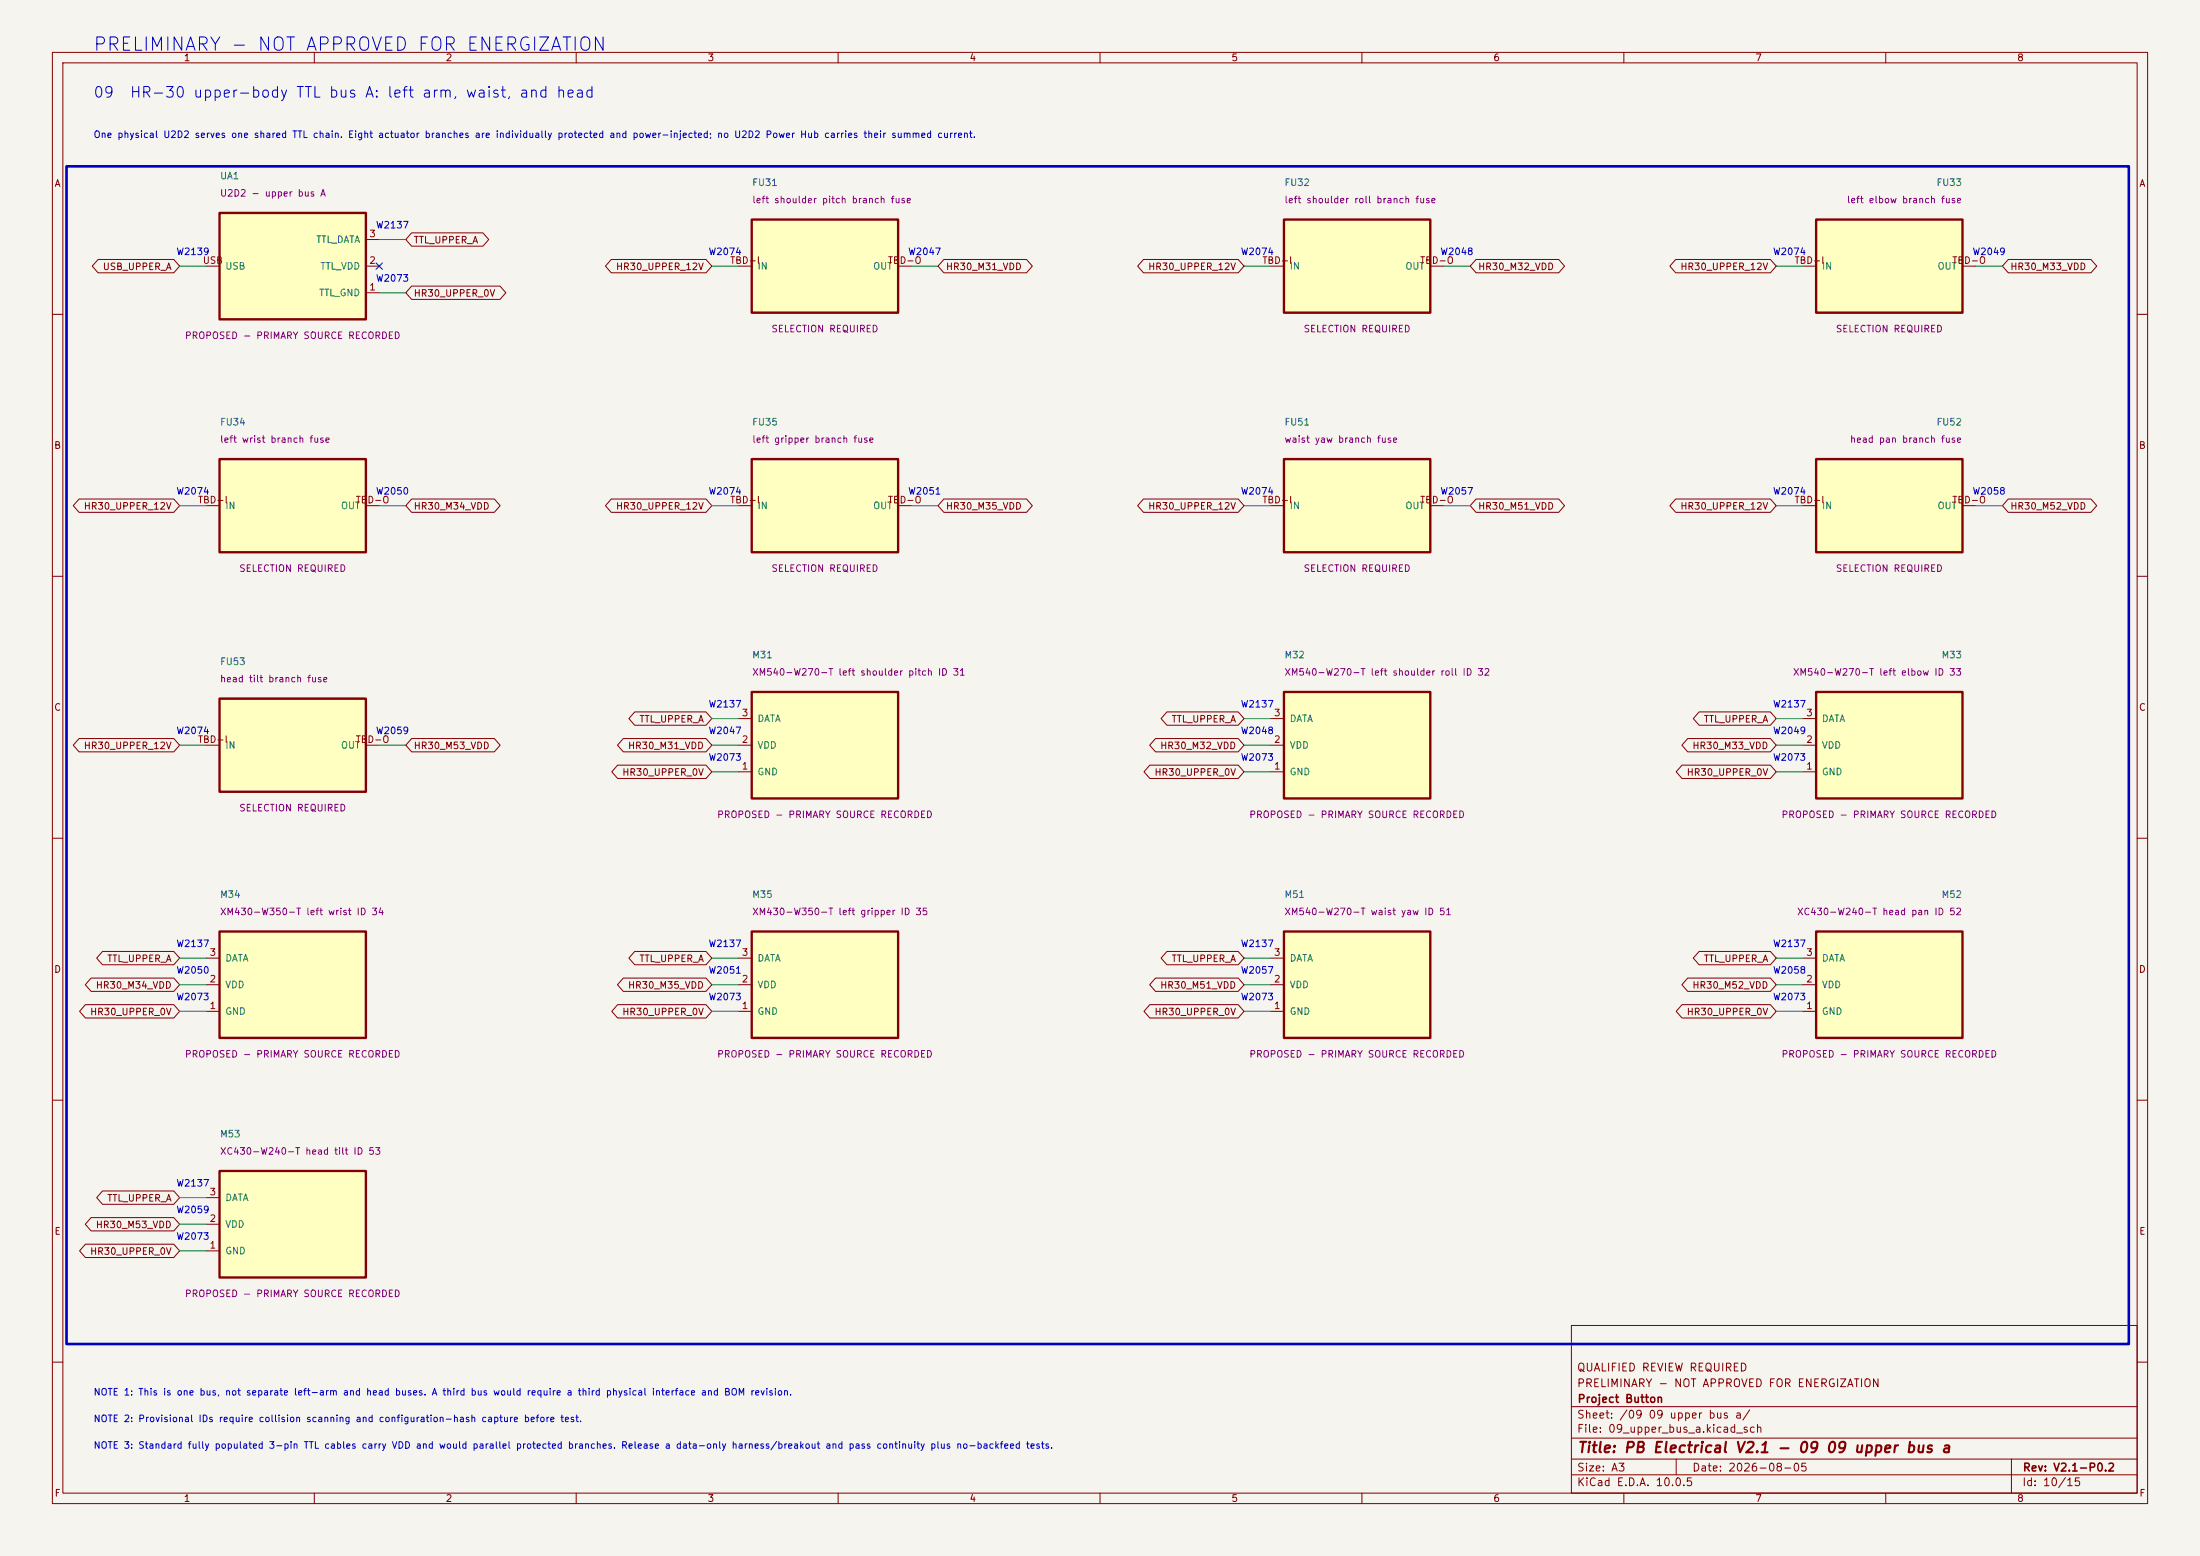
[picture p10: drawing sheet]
<svg xmlns="http://www.w3.org/2000/svg" width="420mm" height="297mm" viewBox="0 0 420 297" stroke-linecap="round" stroke-linejoin="round" font-family="sans-serif">
<path d="M0 0h420v297h-420z" fill="#f5f4ef" stroke="#f5f4ef" stroke-width=".19"/>
<g fill="none" stroke="#840000" stroke-width=".19">
<path d="M10 10h400v277h-400zM12 12h396v273h-396zM60 10v2M110 10v2M160 10v2M210 10v2M260 10v2M310 10v2M360 10v2M10 60h2M408 60h2M10 110h2"/>
<path d="M408 110h2M10 160h2M408 160h2M10 210h2M408 210h2M300 253h108v32h-108zM10 260h2M300 278.5h108M300 274.5h108M300 268.5h108M320 278.5v3M384 278.5v6.5"/>
<path d="M408 260h2M60 285v2M110 285v2M160 285v2M210 285v2M260 285v2M300 281.5h108M310 285v2M360 285v2"/>
</g>
<path d="M346.7 132.1h27.9v20.3h-27.9z" fill="#ffffc2"/>
<path d="M346.7 132.1h27.9v20.3h-27.9z" fill="none" stroke="#840000" stroke-width=".45"/>
<path d="M344.2 137.2h2.5M344.2 147.3h2.5M344.2 142.2h2.5" fill="none" stroke="#840000" stroke-width=".19"/>
<path d="M143.5 132.1h27.9v20.3h-27.9z" fill="#ffffc2"/>
<path d="M143.5 132.1h27.9v20.3h-27.9z" fill="none" stroke="#840000" stroke-width=".45"/>
<path d="M141 137.2h2.5M141 147.3h2.5M141 142.2h2.5" fill="none" stroke="#840000" stroke-width=".19"/>
<path d="M346.7 41.9h27.9v17.8h-27.9z" fill="#ffffc2"/>
<path d="M346.7 41.9h27.9v17.8h-27.9z" fill="none" stroke="#840000" stroke-width=".45"/>
<path d="M344.2 50.8h2.5M374.6 50.8h2.6" fill="none" stroke="#840000" stroke-width=".19"/>
<path d="M346.7 87.6h27.9v17.8h-27.9z" fill="#ffffc2"/>
<path d="M346.7 87.6h27.9v17.8h-27.9z" fill="none" stroke="#840000" stroke-width=".45"/>
<path d="M344.2 96.5h2.5M374.6 96.5h2.6" fill="none" stroke="#840000" stroke-width=".19"/>
<path d="M41.9 223.5h27.9v20.3h-27.9z" fill="#ffffc2"/>
<path d="M41.9 223.5h27.9v20.3h-27.9z" fill="none" stroke="#840000" stroke-width=".45"/>
<path d="M39.4 238.8h2.5M39.4 233.7h2.5M39.4 228.6h2.5" fill="none" stroke="#840000" stroke-width=".19"/>
<path d="M245.1 132.1h27.9v20.3h-27.9z" fill="#ffffc2"/>
<path d="M245.1 132.1h27.9v20.3h-27.9z" fill="none" stroke="#840000" stroke-width=".45"/>
<path d="M242.6 137.2h2.5M242.6 147.3h2.5M242.6 142.2h2.5" fill="none" stroke="#840000" stroke-width=".19"/>
<path d="M245.1 41.9h27.9v17.8h-27.9z" fill="#ffffc2"/>
<path d="M245.1 41.9h27.9v17.8h-27.9z" fill="none" stroke="#840000" stroke-width=".45"/>
<path d="M242.6 50.8h2.5M273 50.8h2.6" fill="none" stroke="#840000" stroke-width=".19"/>
<path d="M41.9 87.6h27.9v17.8h-27.9z" fill="#ffffc2"/>
<path d="M41.9 87.6h27.9v17.8h-27.9z" fill="none" stroke="#840000" stroke-width=".45"/>
<path d="M39.4 96.5h2.5M69.8 96.5h2.6" fill="none" stroke="#840000" stroke-width=".19"/>
<path d="M41.9 133.4h27.9v17.7h-27.9z" fill="#ffffc2"/>
<path d="M41.9 133.4h27.9v17.7h-27.9z" fill="none" stroke="#840000" stroke-width=".45"/>
<path d="M39.4 142.2h2.5M69.8 142.2h2.6" fill="none" stroke="#840000" stroke-width=".19"/>
<path d="M245.1 87.6h27.9v17.8h-27.9z" fill="#ffffc2"/>
<path d="M245.1 87.6h27.9v17.8h-27.9z" fill="none" stroke="#840000" stroke-width=".45"/>
<path d="M242.6 96.5h2.5M273 96.5h2.6" fill="none" stroke="#840000" stroke-width=".19"/>
<path d="M346.7 177.8h27.9v20.3h-27.9z" fill="#ffffc2"/>
<path d="M346.7 177.8h27.9v20.3h-27.9z" fill="none" stroke="#840000" stroke-width=".45"/>
<path d="M344.2 193h2.5M344.2 188h2.5M344.2 182.9h2.5" fill="none" stroke="#840000" stroke-width=".19"/>
<path d="M143.5 87.6h27.9v17.8h-27.9z" fill="#ffffc2"/>
<path d="M143.5 87.6h27.9v17.8h-27.9z" fill="none" stroke="#840000" stroke-width=".45"/>
<path d="M141 96.5h2.5M171.4 96.5h2.6" fill="none" stroke="#840000" stroke-width=".19"/>
<path d="M143.5 177.8h27.9v20.3h-27.9z" fill="#ffffc2"/>
<path d="M143.5 177.8h27.9v20.3h-27.9z" fill="none" stroke="#840000" stroke-width=".45"/>
<path d="M141 193h2.5M141 188h2.5M141 182.9h2.5" fill="none" stroke="#840000" stroke-width=".19"/>
<path d="M41.9 177.8h27.9v20.3h-27.9z" fill="#ffffc2"/>
<path d="M41.9 177.8h27.9v20.3h-27.9z" fill="none" stroke="#840000" stroke-width=".45"/>
<path d="M39.4 193h2.5M39.4 188h2.5M39.4 182.9h2.5" fill="none" stroke="#840000" stroke-width=".19"/>
<path d="M143.5 41.9h27.9v17.8h-27.9z" fill="#ffffc2"/>
<path d="M143.5 41.9h27.9v17.8h-27.9z" fill="none" stroke="#840000" stroke-width=".45"/>
<path d="M141 50.8h2.5M171.4 50.8h2.6" fill="none" stroke="#840000" stroke-width=".19"/>
<path d="M41.9 40.6h27.9v20.4h-27.9z" fill="#ffffc2"/>
<path d="M41.9 40.6h27.9v20.4h-27.9z" fill="none" stroke="#840000" stroke-width=".45"/>
<path d="M39.4 50.8h2.5M69.8 55.9h2.6M69.8 50.8h2.6M69.8 45.7h2.6" fill="none" stroke="#840000" stroke-width=".19"/>
<path d="M245.1 177.8h27.9v20.3h-27.9z" fill="#ffffc2"/>
<path d="M245.1 177.8h27.9v20.3h-27.9z" fill="none" stroke="#840000" stroke-width=".45"/>
<g fill="none" stroke="#840000" stroke-width=".19">
<path d="M18.7 49.5h14.5l1.1 1.3-1.1 1.3h-14.5l-1.1-1.3zM78.6 54.6h16.9l1.1 1.3-1.1 1.3h-16.9l-1.1-1.3zM78.6 44.4h13.6l1.1 1.3-1.1 1.3h-13.6l-1.1-1.3zM116.7 49.5h18.1l1.1 1.3-1.1 1.3h-18.1l-1.1-1.3zM180.2 49.5h15.8l1.1 1.3-1.1 1.3h-15.8l-1.1-1.3zM218.3 49.5h18.1l1.1 1.3-1.1 1.3h-18.1l-1.1-1.3zM281.8 49.5h15.8l1.1 1.3-1.1 1.3h-15.8l-1.1-1.3zM319.9 49.5h18.1l1.1 1.3-1.1 1.3h-18.1l-1.1-1.3zM383.4 49.5h15.8l1.1 1.3-1.1 1.3h-15.8l-1.1-1.3zM15.1 95.2h18.1l1.1 1.3-1.1 1.3h-18.1l-1.1-1.3zM78.6 95.2h15.8l1.1 1.3-1.1 1.3h-15.8l-1.1-1.3zM116.7 95.2h18.1l1.1 1.3-1.1 1.3h-18.1l-1.1-1.3z"/>
<path d="M180.2 95.2h15.8l1.1 1.3-1.1 1.3h-15.8l-1.1-1.3zM218.3 95.2h18.1l1.1 1.3-1.1 1.3h-18.1l-1.1-1.3zM281.8 95.2h15.8l1.1 1.3-1.1 1.3h-15.8l-1.1-1.3zM319.9 95.2h18.1l1.1 1.3-1.1 1.3h-18.1l-1.1-1.3zM383.4 95.2h15.8l1.1 1.3-1.1 1.3h-15.8l-1.1-1.3zM121.2 135.9h13.6l1.1 1.3-1.1 1.2h-13.6l-1.1-1.2zM222.8 135.9h13.6l1.1 1.3-1.1 1.2h-13.6l-1.1-1.2zM324.4 135.9h13.6l1.1 1.3-1.1 1.2h-13.6l-1.1-1.2zM15.1 141h18.1l1.1 1.2-1.1 1.3h-18.1l-1.1-1.3zM78.6 141h15.8l1.1 1.2-1.1 1.3h-15.8l-1.1-1.3zM117.9 146h16.9l1.1 1.3-1.1 1.3h-16.9l-1.1-1.3zM119 141h15.8l1.1 1.2-1.1 1.3h-15.8l-1.1-1.3z"/>
<path d="M219.5 146h16.9l1.1 1.3-1.1 1.3h-16.9l-1.1-1.3zM220.6 141h15.8l1.1 1.2-1.1 1.3h-15.8l-1.1-1.3zM321.1 146h16.9l1.1 1.3-1.1 1.3h-16.9l-1.1-1.3zM322.2 141h15.8l1.1 1.2-1.1 1.3h-15.8l-1.1-1.3zM16.3 191.8h16.9l1.1 1.2-1.1 1.3h-16.9l-1.1-1.3zM17.4 186.7h15.8l1.1 1.3-1.1 1.2h-15.8l-1.1-1.2zM19.6 181.6h13.6l1.1 1.3-1.1 1.3h-13.6l-1.1-1.3zM117.9 191.8h16.9l1.1 1.2-1.1 1.3h-16.9l-1.1-1.3zM119 186.7h15.8l1.1 1.3-1.1 1.2h-15.8l-1.1-1.2zM121.2 181.6h13.6l1.1 1.3-1.1 1.3h-13.6l-1.1-1.3zM219.5 191.8h16.9l1.1 1.2-1.1 1.3h-16.9l-1.1-1.3zM220.6 186.7h15.8l1.1 1.3-1.1 1.2h-15.8l-1.1-1.2z"/>
<path d="M222.8 181.6h13.6l1.1 1.3-1.1 1.3h-13.6l-1.1-1.3zM242.6 193h2.5M242.6 188h2.5M242.6 182.9h2.5M321.1 191.8h16.9l1.1 1.2-1.1 1.3h-16.9l-1.1-1.3zM322.2 186.7h15.8l1.1 1.3-1.1 1.2h-15.8l-1.1-1.2zM324.4 181.6h13.6l1.1 1.3-1.1 1.3h-13.6l-1.1-1.3zM16.3 237.5h16.9l1.1 1.3-1.1 1.2h-16.9l-1.1-1.2zM17.4 232.4h15.8l1.1 1.3-1.1 1.3h-15.8l-1.1-1.3zM19.6 227.3h13.6l1.1 1.3-1.1 1.3h-13.6l-1.1-1.3z"/>
</g>
<g fill="none" stroke="#009600" stroke-width=".19">
<path d="M34.3 50.8h5.1M72.4 45.7h5.1M72.4 55.9h5.1M135.9 50.8h5.1M174 50.8h5.1M237.5 50.8h5.1M275.6 50.8h5.1M339.1 50.8h5.1M377.2 50.8h5.1M34.3 96.5h5.1M72.4 96.5h5.1M135.9 96.5h5.1"/>
<path d="M174 96.5h5.1M237.5 96.5h5.1M275.6 96.5h5.1M339.1 96.5h5.1M377.2 96.5h5.1M135.9 137.2h5.1M237.5 137.2h5.1M339.1 137.2h5.1M34.3 142.2h5.1M72.4 142.2h5.1M135.9 142.2h5.1M135.9 147.3h5.1"/>
<path d="M237.5 142.2h5.1M237.5 147.3h5.1M339.1 142.2h5.1M339.1 147.3h5.1M34.3 182.9h5.1M34.3 193h5.1M34.3 188h5.1M135.9 182.9h5.1M135.9 193h5.1M135.9 188h5.1M237.5 182.9h5.1M237.5 193h5.1"/>
<path d="M237.5 188h5.1M339.1 182.9h5.1M339.1 193h5.1M339.1 188h5.1M34.3 228.6h5.1M34.3 238.8h5.1M34.3 233.7h5.1"/>
</g>
<path d="M71.8 50.2l1.2 1.2M73 50.2l-1.2 1.2" fill="none" stroke="#000084" stroke-width=".19"/>
<path d="M12.7 31.8h393.7v224.7h-393.7z" fill="none" stroke="#0000c2" stroke-width=".5"/>
<text font-size="2.5" fill="#0000c2" x="17.6" y="10.4">PRELIMINARY - NOT APPROVED FOR ENERGIZATION</text>
<g font-size="2" fill="#0000c2">
<text x="17.7" y="19.2">09</text>
<text x="24.6" y="19.2">HR-30 upper-body TTL bus A: left arm, waist, and head</text>
</g>
<text font-size="2" fill="#840000" x="301" y="277.8">Title: PB Electrical V2.1 - 09 09 upper bus a</text>
<g font-size="1.5" fill="#840000">
<text x="300.9" y="262.1">QUALIFIED REVIEW REQUIRED</text>
<text x="300.9" y="265.1">PRELIMINARY - NOT APPROVED FOR ENERGIZATION</text>
<text x="301" y="268.1">Project Button</text>
<text x="300.9" y="273.8">File: 09_upper_bus_a.kicad_sch</text>
<text x="300.9" y="271.1">Sheet: /09 09 upper bus a/</text>
<text x="300.9" y="281.2">Size: A3</text>
<text x="322.9" y="281.2">Date: 2026-08-05</text>
<text x="386" y="281.2">Rev: V2.1-P0.2</text>
<text x="300.9" y="284">KiCad E.D.A. 10.0.5</text>
<text x="385.9" y="284">Id: 10/15</text>
</g>
<g font-size="1.3" fill="#840000">
<text x="35" y="12">1</text>
<text x="85" y="12">2</text>
<text x="135" y="12">3</text>
<text x="185" y="12">4</text>
<text x="235" y="12">5</text>
<text x="285" y="12">6</text>
<text x="335" y="12">7</text>
<text x="385" y="12">8</text>
<text x="10.3" y="36">A</text>
<text x="408.3" y="36">A</text>
<text x="78.9" y="46.8">TTL_UPPER_A</text>
<text x="19.5" y="51.9">USB_UPPER_A</text>
<text x="117.5" y="51.9">HR30_UPPER_12V</text>
<text x="180.5" y="51.9">HR30_M31_VDD</text>
<text x="219.1" y="51.9">HR30_UPPER_12V</text>
<text x="282.1" y="51.9">HR30_M32_VDD</text>
<text x="320.7" y="51.9">HR30_UPPER_12V</text>
<text x="383.7" y="51.9">HR30_M33_VDD</text>
<text x="78.9" y="56.9">HR30_UPPER_0V</text>
<text x="10.2" y="86">B</text>
<text x="408.2" y="86">B</text>
<text x="15.9" y="97.6">HR30_UPPER_12V</text>
<text x="78.9" y="97.6">HR30_M34_VDD</text>
<text x="117.5" y="97.6">HR30_UPPER_12V</text>
<text x="180.5" y="97.6">HR30_M35_VDD</text>
<text x="219.1" y="97.6">HR30_UPPER_12V</text>
<text x="282.1" y="97.6">HR30_M51_VDD</text>
<text x="320.7" y="97.6">HR30_UPPER_12V</text>
<text x="383.7" y="97.6">HR30_M52_VDD</text>
<text x="10.2" y="136">C</text>
<text x="408.2" y="136">C</text>
<text x="15.9" y="143.3">HR30_UPPER_12V</text>
<text x="78.9" y="143.3">HR30_M53_VDD</text>
<text x="119.8" y="143.3">HR30_M31_VDD</text>
<text x="122" y="138.2">TTL_UPPER_A</text>
<text x="221.4" y="143.3">HR30_M32_VDD</text>
<text x="223.6" y="138.2">TTL_UPPER_A</text>
<text x="323" y="143.3">HR30_M33_VDD</text>
<text x="325.2" y="138.2">TTL_UPPER_A</text>
<text x="118.7" y="148.4">HR30_UPPER_0V</text>
<text x="220.3" y="148.4">HR30_UPPER_0V</text>
<text x="321.9" y="148.4">HR30_UPPER_0V</text>
<text x="10.2" y="186">D</text>
<text x="20.4" y="183.9">TTL_UPPER_A</text>
<text x="122" y="183.9">TTL_UPPER_A</text>
<text x="223.6" y="183.9">TTL_UPPER_A</text>
<text x="325.2" y="183.9">TTL_UPPER_A</text>
<text x="408.2" y="186">D</text>
<text x="18.2" y="189">HR30_M34_VDD</text>
<text x="119.8" y="189">HR30_M35_VDD</text>
<text x="221.4" y="189">HR30_M51_VDD</text>
<text x="323" y="189">HR30_M52_VDD</text>
<text x="17.1" y="194.1">HR30_UPPER_0V</text>
<text x="118.7" y="194.1">HR30_UPPER_0V</text>
<text x="220.3" y="194.1">HR30_UPPER_0V</text>
<text x="321.9" y="194.1">HR30_UPPER_0V</text>
<text x="20.4" y="229.7">TTL_UPPER_A</text>
<text x="10.3" y="236">E</text>
<text x="17.1" y="239.8">HR30_UPPER_0V</text>
<text x="18.2" y="234.7">HR30_M53_VDD</text>
<text x="408.3" y="236">E</text>
<text x="10.3" y="286">F</text>
<text x="35" y="287">1</text>
<text x="85" y="287">2</text>
<text x="135" y="287">3</text>
<text x="185" y="287">4</text>
<text x="235" y="287">5</text>
<text x="285" y="287">6</text>
<text x="335" y="287">7</text>
<text x="385" y="287">8</text>
<text x="408.3" y="286">F</text>
</g>
<g font-size="1.3" fill="#0000c2">
<text x="17.8" y="26.6">One physical U2D2 serves one shared TTL chain. Eight actuator branches are individually protected and power-injected; no U2D2 Power Hub carries their summed current.</text>
<text x="71.7" y="43.9">W2137</text>
<text x="33.6" y="49">W2139</text>
<text x="135.2" y="49">W2074</text>
<text x="173.3" y="49">W2047</text>
<text x="236.8" y="49">W2074</text>
<text x="274.9" y="49">W2048</text>
<text x="338.4" y="49">W2074</text>
<text x="376.5" y="49">W2049</text>
<text x="71.7" y="54.1">W2073</text>
<text x="33.6" y="94.7">W2074</text>
<text x="71.7" y="94.7">W2050</text>
<text x="135.2" y="94.7">W2074</text>
<text x="173.3" y="94.7">W2051</text>
<text x="236.8" y="94.7">W2074</text>
<text x="274.9" y="94.7">W2057</text>
<text x="338.4" y="94.7">W2074</text>
<text x="376.5" y="94.7">W2058</text>
<text x="135.2" y="135.4">W2137</text>
<text x="236.8" y="135.4">W2137</text>
<text x="338.4" y="135.4">W2137</text>
<text x="33.6" y="140.4">W2074</text>
<text x="71.7" y="140.4">W2059</text>
<text x="135.2" y="140.4">W2047</text>
<text x="236.8" y="140.4">W2048</text>
<text x="338.4" y="140.4">W2049</text>
<text x="135.2" y="145.5">W2073</text>
<text x="236.8" y="145.5">W2073</text>
<text x="338.4" y="145.5">W2073</text>
<text x="33.6" y="181.1">W2137</text>
<text x="135.2" y="181.1">W2137</text>
<text x="236.8" y="181.1">W2137</text>
<text x="338.4" y="181.1">W2137</text>
<text x="33.6" y="191.2">W2073</text>
<text x="33.6" y="186.2">W2050</text>
<text x="135.2" y="186.2">W2051</text>
<text x="135.2" y="191.2">W2073</text>
<text x="236.8" y="186.2">W2057</text>
<text x="236.8" y="191.2">W2073</text>
<text x="338.4" y="191.2">W2073</text>
<text x="338.4" y="186.2">W2058</text>
<text x="33.6" y="226.8">W2137</text>
<text x="33.6" y="231.9">W2059</text>
<text x="33.6" y="237">W2073</text>
<text x="17.8" y="266.7">NOTE 1: This is one bus, not separate left-arm and head buses. A third bus would require a third physical interface and BOM revision.</text>
<text x="17.8" y="271.8">NOTE 2: Provisional IDs require collision scanning and configuration-hash capture before test.</text>
<text x="17.8" y="276.8">NOTE 3: Standard fully populated 3-pin TTL cables carry VDD and would parallel protected branches. Release a data-only harness/breakout and pass continuity plus no-backfeed tests.</text>
</g>
<g font-size="1.3" fill="#006464">
<text x="41.9" y="34.5">UA1</text>
<text x="143.5" y="35.8">FU31</text>
<text x="245.1" y="35.8">FU32</text>
<text x="369.6" y="35.8">FU33</text>
<text x="60.3" y="46.7">TTL_DATA</text>
<text x="42.9" y="51.8">USB</text>
<text x="61" y="51.8">TTL_VDD</text>
<text x="144.5" y="51.8">IN</text>
<text x="166.6" y="51.8">OUT</text>
<text x="246.1" y="51.8">IN</text>
<text x="268.2" y="51.8">OUT</text>
<text x="347.7" y="51.8">IN</text>
<text x="369.8" y="51.8">OUT</text>
<text x="60.8" y="56.8">TTL_GND</text>
<text x="41.9" y="81.5">FU34</text>
<text x="143.5" y="81.5">FU35</text>
<text x="245.1" y="81.5">FU51</text>
<text x="369.6" y="81.5">FU52</text>
<text x="42.9" y="97.5">IN</text>
<text x="65" y="97.5">OUT</text>
<text x="144.5" y="97.5">IN</text>
<text x="166.6" y="97.5">OUT</text>
<text x="246.1" y="97.5">IN</text>
<text x="268.2" y="97.5">OUT</text>
<text x="347.7" y="97.5">IN</text>
<text x="369.8" y="97.5">OUT</text>
<text x="143.5" y="126">M31</text>
<text x="245.1" y="126">M32</text>
<text x="370.5" y="126">M33</text>
<text x="41.9" y="127.2">FU53</text>
<text x="42.9" y="143.2">IN</text>
<text x="65" y="143.2">OUT</text>
<text x="144.5" y="143.2">VDD</text>
<text x="144.5" y="138.1">DATA</text>
<text x="246.1" y="143.2">VDD</text>
<text x="246.1" y="138.1">DATA</text>
<text x="347.7" y="143.2">VDD</text>
<text x="347.7" y="138.1">DATA</text>
<text x="144.5" y="148.3">GND</text>
<text x="246.1" y="148.3">GND</text>
<text x="347.7" y="148.3">GND</text>
<text x="41.9" y="171.7">M34</text>
<text x="143.5" y="171.7">M35</text>
<text x="245.1" y="171.7">M51</text>
<text x="370.5" y="171.7">M52</text>
<text x="42.9" y="183.8">DATA</text>
<text x="144.5" y="183.8">DATA</text>
<text x="246.1" y="183.8">DATA</text>
<text x="347.7" y="183.8">DATA</text>
<text x="42.9" y="188.9">VDD</text>
<text x="144.5" y="188.9">VDD</text>
<text x="246.1" y="188.9">VDD</text>
<text x="347.7" y="188.9">VDD</text>
<text x="42.9" y="194">GND</text>
<text x="144.5" y="194">GND</text>
<text x="246.1" y="194">GND</text>
<text x="347.7" y="194">GND</text>
<text x="41.9" y="217.4">M53</text>
<text x="42.9" y="229.6">DATA</text>
<text x="42.9" y="239.7">GND</text>
<text x="42.9" y="234.6">VDD</text>
</g>
<g font-size="1.3" fill="#840084">
<text x="41.9" y="37.8">U2D2 - upper bus A</text>
<text x="143.5" y="39.1">left shoulder pitch branch fuse</text>
<text x="245.1" y="39.1">left shoulder roll branch fuse</text>
<text x="352.5" y="39.1">left elbow branch fuse</text>
<text x="35.2" y="65">PROPOSED - PRIMARY SOURCE RECORDED</text>
<text x="147.2" y="63.7">SELECTION REQUIRED</text>
<text x="248.8" y="63.7">SELECTION REQUIRED</text>
<text x="350.4" y="63.7">SELECTION REQUIRED</text>
<text x="41.9" y="84.8">left wrist branch fuse</text>
<text x="143.5" y="84.8">left gripper branch fuse</text>
<text x="245.1" y="84.8">waist yaw branch fuse</text>
<text x="353.1" y="84.8">head pan branch fuse</text>
<text x="45.6" y="109.5">SELECTION REQUIRED</text>
<text x="147.2" y="109.5">SELECTION REQUIRED</text>
<text x="248.8" y="109.5">SELECTION REQUIRED</text>
<text x="350.4" y="109.5">SELECTION REQUIRED</text>
<text x="41.9" y="130.5">head tilt branch fuse</text>
<text x="143.5" y="129.3">XM540-W270-T left shoulder pitch ID 31</text>
<text x="245.1" y="129.3">XM540-W270-T left shoulder roll ID 32</text>
<text x="342.2" y="129.3">XM540-W270-T left elbow ID 33</text>
<text x="45.6" y="155.2">SELECTION REQUIRED</text>
<text x="136.8" y="156.4">PROPOSED - PRIMARY SOURCE RECORDED</text>
<text x="238.4" y="156.4">PROPOSED - PRIMARY SOURCE RECORDED</text>
<text x="340" y="156.4">PROPOSED - PRIMARY SOURCE RECORDED</text>
<text x="41.9" y="175">XM430-W350-T left wrist ID 34</text>
<text x="143.5" y="175">XM430-W350-T left gripper ID 35</text>
<text x="245.1" y="175">XM540-W270-T waist yaw ID 51</text>
<text x="343" y="175">XC430-W240-T head pan ID 52</text>
<text x="35.2" y="202.2">PROPOSED - PRIMARY SOURCE RECORDED</text>
<text x="136.8" y="202.2">PROPOSED - PRIMARY SOURCE RECORDED</text>
<text x="238.4" y="202.2">PROPOSED - PRIMARY SOURCE RECORDED</text>
<text x="340" y="202.2">PROPOSED - PRIMARY SOURCE RECORDED</text>
<text x="41.9" y="220.7">XC430-W240-T head tilt ID 53</text>
<text x="35.2" y="247.9">PROPOSED - PRIMARY SOURCE RECORDED</text>
</g>
<g font-size="1.3" fill="#a90000">
<text x="70.4" y="45.6">3</text>
<text x="38.6" y="50.7">USB</text>
<text x="70.4" y="50.7">2</text>
<text x="139.3" y="50.7">TBD-I</text>
<text x="169.4" y="50.7">TBD-O</text>
<text x="240.9" y="50.7">TBD-I</text>
<text x="271" y="50.7">TBD-O</text>
<text x="342.5" y="50.7">TBD-I</text>
<text x="372.6" y="50.7">TBD-O</text>
<text x="70.4" y="55.7">1</text>
<text x="37.7" y="96.4">TBD-I</text>
<text x="67.8" y="96.4">TBD-O</text>
<text x="139.3" y="96.4">TBD-I</text>
<text x="169.4" y="96.4">TBD-O</text>
<text x="240.9" y="96.4">TBD-I</text>
<text x="271" y="96.4">TBD-O</text>
<text x="342.5" y="96.4">TBD-I</text>
<text x="372.6" y="96.4">TBD-O</text>
<text x="141.5" y="137">3</text>
<text x="243.1" y="137">3</text>
<text x="344.7" y="137">3</text>
<text x="37.7" y="142.1">TBD-I</text>
<text x="67.8" y="142.1">TBD-O</text>
<text x="141.5" y="142.1">2</text>
<text x="243.1" y="142.1">2</text>
<text x="344.7" y="142.1">2</text>
<text x="141.5" y="147.2">1</text>
<text x="243.1" y="147.2">1</text>
<text x="344.7" y="147.2">1</text>
<text x="39.9" y="182.7">3</text>
<text x="141.5" y="182.7">3</text>
<text x="243.1" y="182.7">3</text>
<text x="344.7" y="182.7">3</text>
<text x="39.9" y="187.8">2</text>
<text x="141.5" y="187.8">2</text>
<text x="243.1" y="187.8">2</text>
<text x="344.7" y="187.8">2</text>
<text x="39.9" y="192.9">1</text>
<text x="141.5" y="192.9">1</text>
<text x="243.1" y="192.9">1</text>
<text x="344.7" y="192.9">1</text>
<text x="39.9" y="233.5">2</text>
<text x="39.9" y="228.5">3</text>
<text x="39.9" y="238.6">1</text>
</g>
</svg>
